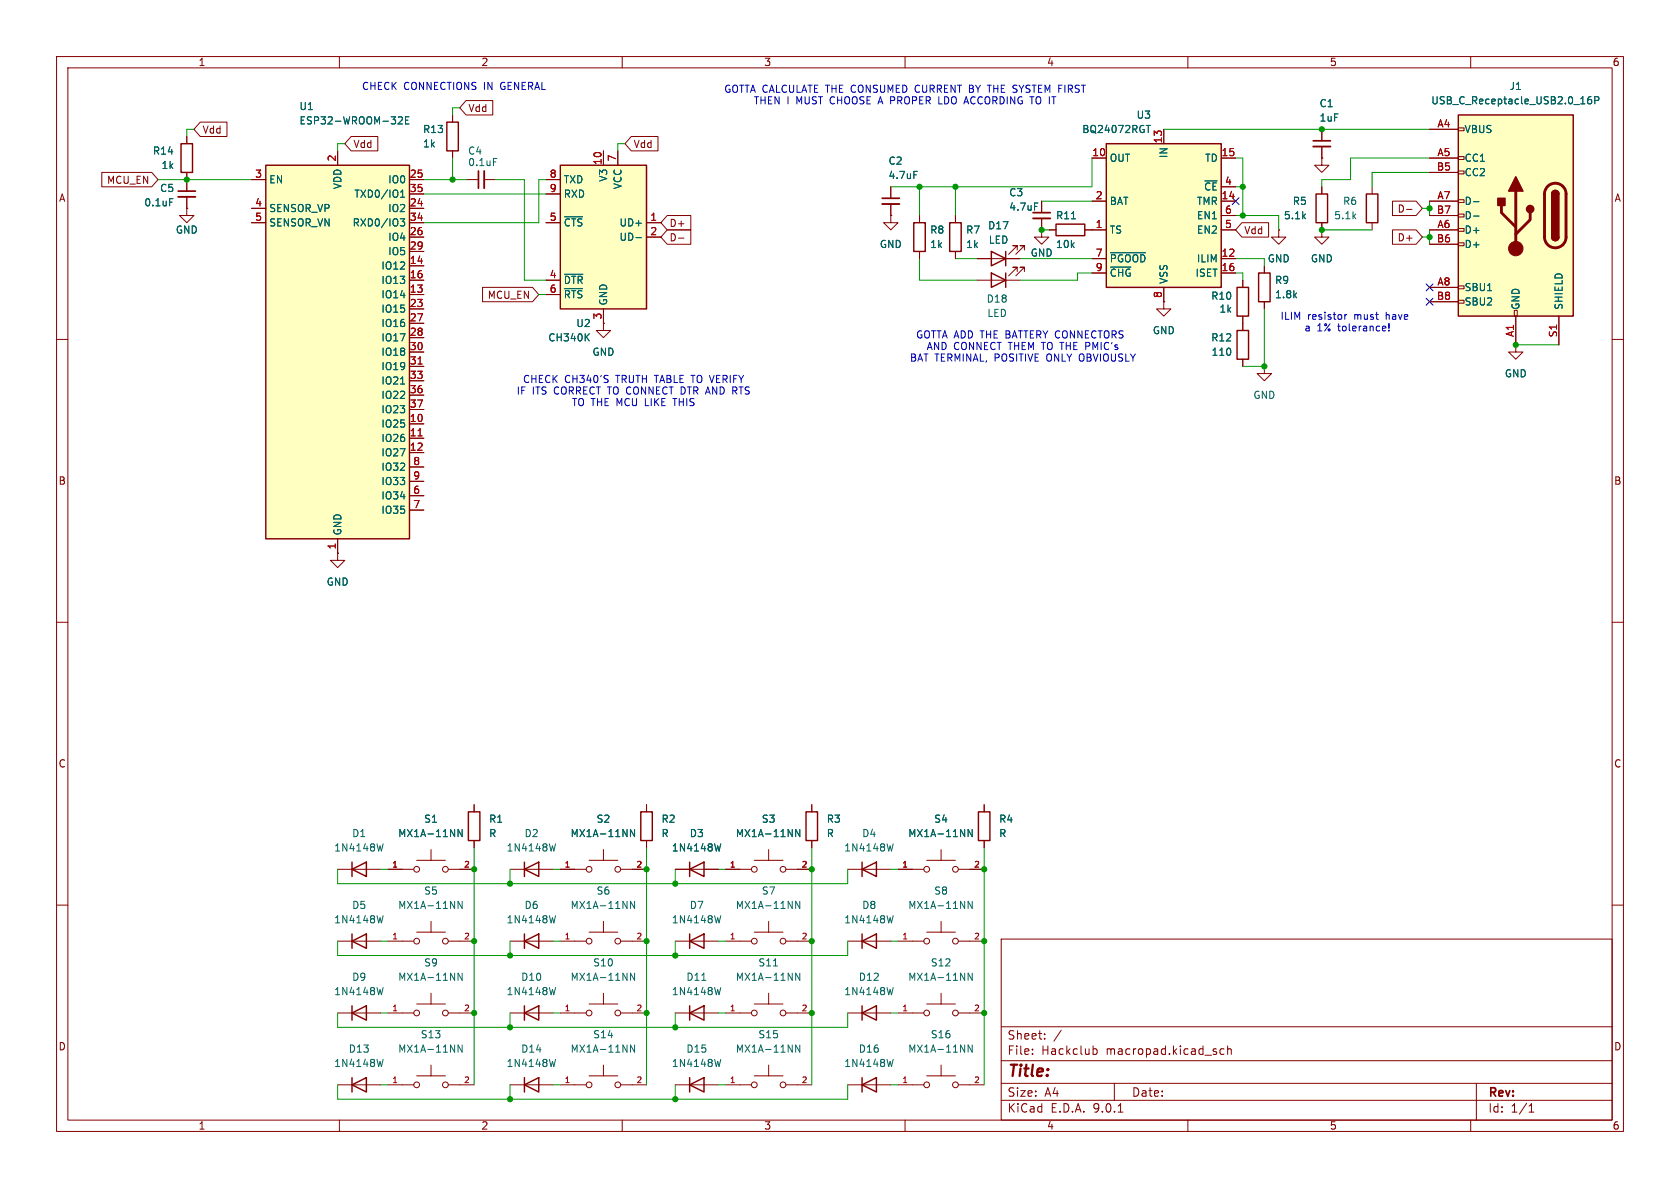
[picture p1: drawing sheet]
<svg xmlns="http://www.w3.org/2000/svg" width="297mm" height="210mm" viewBox="0 0 297 210" stroke-linecap="round" stroke-linejoin="round" font-family="sans-serif">
<g fill="none" stroke="#840000" stroke-width=".18">
<path d="M10 10h277v190h-277zM12 12h273v186h-273zM60 10v2M110 10v2M160 10v2M210 10v2M260 10v2M162.6 38.1v1.3M233.7 27.9v1.3h1.2l-1.2 1.3-1.3-1.3h1.3M233.7 27.9h.1M233.7 22.9v2M233.7 25.9v2"/>
<path d="M233.7 33v1.3M233.7 39.4v1.2M242.6 33v1.3M242.6 39.4v1.2M162.6 44.5v1.2M233.7 40.6v1.3h1.2l-1.2 1.3-1.3-1.3h1.3M233.7 40.6h.1M10 60h2M285 60h2M10 110h2M285 110h2M59.7 153.7h7.6"/>
<path d="M68.6 153.7h4.6M73.7 152.1h5M76.2 150.2v1.9M79.2 153.7h4.6M90.2 153.7h7.6M114.3 142.2v1.3M114.3 148.6v1.3M119.4 153.7h7.6M128.3 153.7h4.5M133.3 152.1h5.1M135.9 150.2v1.9M138.9 153.7h4.6"/>
<path d="M143.5 142.2v1.3M143.5 148.6v1.3M149.9 153.7h7.6M158.7 153.7h4.6M163.8 152.1h5.1M166.4 150.2v1.9M169.4 153.7h4.6M174 142.2v1.3M174 148.6v1.3M10 160h2M59.7 179.1h7.6M59.7 166.4h7.6"/>
<path d="M68.6 179.1h4.6M68.6 166.4h4.6M73.7 177.5h5M73.7 164.8h5M76.2 162.9v1.9M76.2 175.6v1.9M79.2 179.1h4.6M79.2 166.4h4.6M90.2 179.1h7.6M99.1 179.1h4.5M104.1 177.5h5.1M106.7 175.6v1.9"/>
<path d="M109.7 179.1h4.6M119.4 179.1h7.6M119.4 166.4h7.6M128.3 179.1h4.5M128.3 166.4h4.5M133.3 177.5h5.1M133.3 164.8h5.1M135.9 162.9v1.9M135.9 175.6v1.9M138.9 179.1h4.6M138.9 166.4h4.6M149.9 179.1h7.6"/>
<path d="M149.9 166.4h7.6M158.7 179.1h4.6M158.7 166.4h4.6M163.8 177.5h5.1M163.8 164.8h5.1M166.4 162.9v1.9M166.4 175.6v1.9M169.4 179.1h4.6M169.4 166.4h4.6M177 166h108v32h-108zM285 160h2M59.7 191.8h7.6"/>
<path d="M60 198v2M99.1 191.8h4.5M104.1 190.2h5.1M106.7 188.3v1.9M109.7 191.8h4.6M110 198v2M119.4 191.8h7.6M128.3 191.8h4.5M133.3 190.2h5.1M135.9 188.3v1.9M138.9 191.8h4.6M149.9 191.8h7.6"/>
<path d="M158.7 191.8h4.6M160 198v2M163.8 190.2h5.1M166.4 188.3v1.9M169.4 191.8h4.6M177 194.5h108M177 191.5h108M177 187.5h108M177 181.5h108M182.5 186.3v.1M182.5 185.5v.1M184.7 183.6v.1"/>
<path d="M184.7 182.8v.1M187.6 182.1l-1.3 2M193.2 185.5l.5-.1 .3 .3v.4l-.2 .2h-.6M197 191.5v3M197.7 196.6h.8M210 198v2M216.4 185.5l-.4-.1-.3 .3v.4l.1 .2h.6M217 185.5l.2-.1 .4 .1 .1 .9M217 184.9v1.5M260 198v2M261 191.5v6.5M270.3 196.6h.9"/>
<path d="M270.3 195.5l.4-.4v1.5"/>
<circle cx="73.7" cy="153.7" r=".51"/>
<circle cx="78.7" cy="153.7" r=".51"/>
<circle cx="133.4" cy="153.7" r=".51"/>
<circle cx="138.4" cy="153.7" r=".51"/>
<circle cx="163.8" cy="153.7" r=".51"/>
<circle cx="168.9" cy="153.7" r=".51"/>
<circle cx="73.7" cy="179.1" r=".51"/>
<circle cx="73.7" cy="166.4" r=".51"/>
<circle cx="78.7" cy="179.1" r=".51"/>
<circle cx="78.7" cy="166.4" r=".51"/>
<circle cx="104.1" cy="179.1" r=".51"/>
<circle cx="109.2" cy="179.1" r=".51"/>
<circle cx="133.4" cy="166.4" r=".51"/>
<circle cx="133.4" cy="179.1" r=".51"/>
<circle cx="138.4" cy="166.4" r=".51"/>
<circle cx="138.4" cy="179.1" r=".51"/>
<circle cx="163.8" cy="179.1" r=".51"/>
<circle cx="163.8" cy="166.4" r=".51"/>
<circle cx="168.9" cy="166.4" r=".51"/>
<circle cx="168.9" cy="179.1" r=".51"/>
<circle cx="104.1" cy="191.8" r=".51"/>
<circle cx="109.2" cy="191.8" r=".51"/>
<circle cx="133.3" cy="191.8" r=".51"/>
<circle cx="138.4" cy="191.8" r=".51"/>
<circle cx="163.8" cy="191.8" r=".51"/>
<circle cx="168.9" cy="191.8" r=".51"/>
</g>
<g fill="none" stroke="#840000" stroke-width=".25">
<path d="M161.5 39.4h2.1v5.1h-2.1zM232.7 34.3h2v5.1h-2zM241.6 34.3h2v5.1h-2zM62.2 153.7l2.6-1.3v2.5zM62.2 152.4v2.5M92.7 153.7l2.5-1.3v2.5zM92.7 152.4v2.5M113.3 143.5h2v5.1h-2zM121.9 153.7l2.6-1.3v2.5zM121.9 152.4v2.5M142.5 143.5h2v5.1h-2zM152.4 153.7l2.5-1.3v2.5z"/>
<path d="M152.4 152.4v2.5M173 143.5h2v5.1h-2zM62.2 179.1l2.6-1.3v2.5zM62.2 166.4l2.6-1.3v2.5zM62.2 165.1v2.5M62.2 177.8v2.5M92.7 179.1l2.5-1.3v2.5zM92.7 177.8v2.5M121.9 166.4l2.6-1.3v2.5zM121.9 179.1l2.6-1.3v2.5zM121.9 165.1v2.5M121.9 177.8v2.5"/>
<path d="M152.4 166.4l2.5-1.3v2.5zM152.4 179.1l2.5-1.3v2.5zM152.4 165.1v2.5M152.4 177.8v2.5M62.2 191.8l2.6-1.3v2.5zM62.2 190.5v2.5M121.9 191.8l2.6-1.3v2.5zM121.9 190.5v2.5M152.4 191.8l2.5-1.3v2.5zM152.4 190.5v2.5"/>
</g>
<g fill="none" stroke="#006464" stroke-width=".18">
<path d="M67.7 149.2l-.3 1.2M81.7 146.6v1.3l-.7-1.3v1.3M81.7 159.3v1.3l-.7-1.3v1.3M98.2 149.2l-.3 1.2M127.4 149.2l-.3 1.2M141.4 146.6v1.3l-.7-1.3v1.3M141.4 159.3v1.3l-.7-1.3v1.3M157.9 149.2l-.3 1.2M171.9 146.6v1.3l-.8-1.3v1.3M171.9 159.3v1.3l-.8-1.3v1.3M67.7 174.6l-.3 1.2M67.7 161.9l-.3 1.2"/>
<path d="M81.7 172v1.3l-.7-1.3v1.3M98.2 174.6l-.3 1.2M112.2 172v1.3l-.7-1.3v1.3M124.1 173.3h.7M127.4 161.9l-.3 1.2M127.4 174.6l-.3 1.2M136.7 170.8h.8M141.4 172v1.3l-.7-1.3v1.3M157.9 161.9l-.3 1.2M157.9 174.6l-.3 1.2M171.9 172v1.3l-.8-1.3v1.3M67.7 187.3l-.3 1.2"/>
<path d="M112.2 184.7v1.3l-.7-1.3v1.3M127.4 187.3l-.3 1.2M141.4 184.7v1.3l-.7-1.3v1.3M157.9 187.3l-.3 1.2M171.9 184.7v1.3l-.8-1.3v1.3"/>
</g>
<path d="M232.2 24.9h3" fill="none" stroke="#840000" stroke-width=".3"/>
<path d="M232.2 25.9h3" fill="none" stroke="#840000" stroke-width=".33"/>
<path d="M99.1 29.2h15.2v25.4h-15.2z" fill="#ffffc2"/>
<path d="M99.1 29.2h15.2v25.4h-15.2z" fill="none" stroke="#840000" stroke-width=".25"/>
<g fill="none" stroke="#840000" stroke-width=".18">
<path d="M96.5 39.4h2.6M96.5 31.8h2.6M96.5 34.3h2.6M106.7 26.7v2.5M109.2 26.7v2.5M114.3 39.4h2.5M96.5 49.5h2.6M96.5 52.1h2.6M106.7 54.6v2.6M114.3 41.9h2.5M99.1 153.7h4.5M104.1 152.1h5.1"/>
<path d="M106.7 150.2v1.9M109.7 153.7h4.6M68.6 191.8h4.6M73.7 190.2h5M76.2 188.3v1.9M79.2 191.8h4.6"/>
<circle cx="104.1" cy="153.7" r=".51"/>
<circle cx="109.2" cy="153.7" r=".51"/>
<circle cx="73.7" cy="191.8" r=".51"/>
<circle cx="78.7" cy="191.8" r=".51"/>
</g>
<path d="M99.8 38.3h3.2M99.8 48.5h3.2M99.8 51h3.2M103.6 59.5l.6 .8M104.2 59l-.7 .7M112.4 42h1M112.2 146.6v1.3l-.7-1.3v1.3M81.7 184.7v1.3l-.7-1.3v1.3" fill="none" stroke="#006464" stroke-width=".18"/>
<path d="M257.8 20.3h20.3v35.6h-20.3z" fill="#ffffc2"/>
<g fill="none" stroke="#840000" stroke-width=".18">
<path d="M80 20.3v1.3M80 26.7v1.2M82.5 31.8h2.1M85.6 31.8h2M252.7 22.9h5.1M252.7 27.9h5.1M252.7 30.5h5.1M252.7 35.6h5.1M252.7 38.1h5.1M257.8 22.6h1v.5h-1zM257.8 27.7h1v.5h-1zM257.8 30.2h1v.5h-1z"/>
<path d="M257.8 35.3h1v.5h-1zM257.8 37.8h1v.6h-1zM252.7 40.6h5.1M252.7 43.2h5.1M252.7 50.8h5.1M252.7 53.3h5.1M257.8 40.4h1v.5h-1zM257.8 42.9h1v.5h-1zM257.8 50.5h1v.6h-1zM257.8 53.1h1v.5h-1zM267.7 54.9h.5v1h-.5zM268 55.9v5.1"/>
<path d="M275.6 55.9v5.1M268 61v1.2h1.2l-1.2 1.3-1.3-1.3h1.3M268 61h.1M83.8 142.2v1.3M83.8 148.6v1.3M90.2 166.4h7.6M99.1 166.4h4.5M104.1 164.8h5.1M106.7 162.9v1.9M109.7 166.4h4.6M90.2 191.8h7.6"/>
<circle cx="104.1" cy="166.4" r=".51"/>
<circle cx="109.2" cy="166.4" r=".51"/>
</g>
<path d="M79 21.6h2v5.1h-2zM257.8 20.3h20.3v35.6h-20.3zM274.3 34.3a.64 .64 0 0 1 .7-.6 .64 .64 0 0 1 .6 .6M274.3 41.9a.64 .64 0 0 0 .7 .6 .64 .64 0 0 0 .6-.6M82.8 143.5h2v5.1h-2zM92.7 166.4l2.5-1.3v2.5zM92.7 165.1v2.5M92.7 191.8l2.5-1.3v2.5zM92.7 190.5v2.5" fill="none" stroke="#840000" stroke-width=".25"/>
<path d="M265.4 36.3v1.3l2.6 2.5M268 33.8v10.1M270.5 37.6v1.3l-2.5 2.5M273.6 33a1.91 1.91 0 0 1 2.1-.5 1.91 1.91 0 0 1 1.2 1.8v7.6a1.91 1.91 0 0 1-1.9 1.9 1.91 1.91 0 0 1-2-1.9l.1-7.8 .1-.6z" fill="none" stroke="#840000" stroke-width=".51"/>
<g fill="#840000" stroke="#840000" stroke-width=".25">
<path d="M274.3 34.3h1.3v7.6h-1.3z"/>
<path d="M274.5 33.8a.64 .64 0 0 1 .7-.1 .64 .64 0 0 1 .4 .6h-1.3z"/>
<path d="M274.3 41.9h1.3a.64 .64 0 0 1-.6 .6 .64 .64 0 0 1-.7-.6z"/>
<path d="M268 31.2l1.2 2.6h-2.5z"/>
<path d="M264.8 35.1h1.3v1.2h-1.3z"/>
<circle cx="270.5" cy="37" r=".63"/>
</g>
<circle cx="268" cy="43.9" r="1.27" fill="#840000" stroke="#840000" stroke-width=".18"/>
<path d="M281.3 17.1l-.4 .1a.86 .86 0 0 0 0 1.2l.4-.2 .1-.4-.2-.2h-.4l-.1 .2M281.9 17.8l.6-.1 .2-.2-.1-.3-.7-.1v1.3M87.2 28h.6M260.5 35.7h1M260.5 38.2h1M112.2 159.3v1.3l-.7-1.3v1.3M98.2 161.9l-.3 1.2M98.2 187.3l-.3 1.2" fill="none" stroke="#006464" stroke-width=".18"/>
<path d="M84.6 30.2v3.1" fill="none" stroke="#840000" stroke-width=".3"/>
<path d="M85.6 30.2v3.1" fill="none" stroke="#840000" stroke-width=".33"/>
<path d="M47 29.2h25.4v66.1h-25.4z" fill="#ffffc2"/>
<path d="M32 25.4h2v5.1h-2zM47 29.2h25.4v66.1h-25.4z" fill="none" stroke="#840000" stroke-width=".25"/>
<g fill="none" stroke="#840000" stroke-width=".18">
<path d="M33 36.8v1.3h1.3l-1.3 1.3-1.3-1.3h1.3M33 36.8h.1M33 24.1v1.3M33 30.5v3.3M33 34.8v2M44.4 31.8h2.6M44.4 36.8h2.6M44.4 39.4h2.6M59.7 26.7v2.5M72.4 31.8h2.5M72.4 36.8h2.5M72.4 39.4h2.5"/>
<path d="M72.4 34.3h2.5M72.4 41.9h2.5M72.4 44.5h2.5M72.4 47h2.5M72.4 49.5h2.5M72.4 52.1h2.5M72.4 54.6h2.5M72.4 57.2h2.5M72.4 59.7h2.5M72.4 62.2h2.5M72.4 64.8h2.5M72.4 67.3h2.5"/>
<path d="M72.4 69.9h2.5M72.4 72.4h2.5M72.4 74.9h2.5M72.4 77.5h2.5M59.7 97.8v1.3h1.3l-1.3 1.2-1.3-1.2h1.3M59.7 97.8h.1M59.7 95.3v2.5M72.4 80h2.5M72.4 82.6h2.5M72.4 85.1h2.5M72.4 87.6h2.5M72.4 90.2h2.5"/>
</g>
<path d="M30 35.1h.6M70.4 20.8l.5-.2 .2 .4-.7 .9h.7M70.8 38.7h.7l-.4 .5 .4 .1v.5l-.2 .1h-.5M70.8 34.9h.7M70.8 34l.4-.4v1.3M71.7 21.3h.4M72.3 20.6h-.6v1.3h.6M70.8 67.9h.7" fill="none" stroke="#006464" stroke-width=".18"/>
<path d="M73.9 64.4h.7M73.9 77.1h.7" fill="none" stroke="#a90000" stroke-width=".18"/>
<path d="M31.5 33.8h3" fill="none" stroke="#840000" stroke-width=".3"/>
<path d="M31.5 34.8h3" fill="none" stroke="#840000" stroke-width=".33"/>
<path d="M195.6 25.4h20.3v25.4h-20.3z" fill="#ffffc2"/>
<path d="M167.9 39.4h2v5.1h-2zM186.7 39.6h5.1v2.1h-5.1zM195.6 25.4h20.3v25.4h-20.3zM175.3 44.5l2.5 1.2-2.5 1.3zM175.3 48.3l2.5 1.2-2.5 1.3zM177.8 44.5v2.5M177.8 48.3v2.5M218.7 50.8h2v5.1h-2zM218.7 58.4h2v5.1h-2zM222.5 48.3h2v5h-2z" fill="none" stroke="#840000" stroke-width=".25"/>
<g fill="none" stroke="#840000" stroke-width=".18">
<path d="M82.4 17.8h4.7v2.5h-4.7l-1.1-1.2zM18 30.5h8.8l1.1 1.3-1.1 1.2h-8.8zM33 36.8h.1M33 24.1v1.3M33 30.5v3.3M33 34.8v2M35.4 21.6h4.7v2.5h-4.7l-1.1-1.2zM44.4 31.8h2.6M44.4 36.8h2.6M44.4 39.4h2.6M59.7 26.7v2.5M62.1 24.1h4.7v2.6h-4.7l-1.1-1.3z"/>
<path d="M72.4 31.8h2.5M72.4 36.8h2.5M72.4 39.4h2.5M72.4 34.3h2.5M80 20.3v1.3M80 26.7v1.2M96.5 31.8h2.6M96.5 39.4h2.6M96.5 34.3h2.6M106.7 26.7v2.5M109.2 26.7v2.5M111.6 24.1h4.7v2.6h-4.7l-1.1-1.3z"/>
<path d="M114.3 39.4h2.5M118 38.1h4.1v2.5h-4.1l-1.2-1.2zM157.5 38.1v1.3h1.2l-1.2 1.2-1.3-1.2h1.3M157.5 38.1h.1M157.5 33v2.1M157.5 36.1v2M162.6 38.1v1.3M168.9 38.1v1.3M184.1 35.6v2M184.1 38.6v2M193 27.9h2.6M193 35.6h2.6"/>
<path d="M205.7 22.9v2.5M215.9 27.9h2.5M215.9 33h2.5M215.9 35.6h2.5M215.9 38.1h2.5M219.6 39.4h4.7v2.5h-4.7l-1.2-1.3zM233.7 27.9h.1M233.7 22.9v2M233.7 25.9v2M233.7 33v1.3M233.7 39.4v1.2M246.2 35.6h4.1l1.2 1.2-1.2 1.3h-4.1z"/>
<path d="M248.7 37h.9M252.7 27.9h5.1M252.7 35.6h5.1M252.7 38.1h5.1M252.7 22.9h5.1M252.7 30.5h5.1M72.4 49.5h2.5M72.4 41.9h2.5M72.4 44.5h2.5M72.4 47h2.5M72.4 52.1h2.5M72.4 54.6h2.5"/>
<path d="M72.4 57.2h2.5M72.4 59.7h2.5M85.3 50.8h8.8l1.1 1.3-1.1 1.2h-8.8zM96.5 49.5h2.6M96.5 52.1h2.6M106.7 57.2v1.2h1.2l-1.2 1.3-1.3-1.3h1.3M106.7 57.2h.1M106.7 54.6v2.6M114.3 41.9h2.5M118 40.6h4.1v2.6h-4.1l-1.2-1.3zM119.9 42.1h1M162.6 44.5v1.2"/>
<path d="M168.9 44.5v1.2M172.7 45.7h7.6M172.7 49.5h7.6M179.8 44.2v-.8h-.7h.7l-1.5 1.6M179.8 48v-.8h-.7h.7l-1.5 1.6M181.1 44.2v-.8h-.8h.8l-1.5 1.6M181.1 48v-.8h-.8h.8l-1.5 1.6M184.1 40.6v1.3h1.3l-1.3 1.3-1.2-1.3h1.2M184.1 40.6h.1M185.4 40.6h1.3M191.8 40.6h3.8M193 45.7h2.6"/>
<path d="M193 48.3h2.6M205.7 53.3v1.3h1.3l-1.3 1.3-1.2-1.3h1.2M205.7 53.3h.1M205.7 50.8v2.5M215.9 40.6h2.5M215.9 45.7h2.5M215.9 48.3h2.5M219.7 49.5v1.3M219.7 55.9v2.5M223.5 47v1.3M223.5 53.3v1.3M226.1 40.6v1.3h1.2l-1.2 1.3-1.3-1.3h1.3"/>
<path d="M226.1 40.6h.1M233.7 40.6h.1M246.2 40.6h4.1l1.2 1.3-1.2 1.3h-4.1zM252.7 40.6h5.1M252.7 43.2h5.1M252.7 50.8h5.1M252.7 53.3h5.1M268 55.9v5.1M275.6 55.9v5.1M72.4 62.2h2.5M72.4 64.8h2.5M72.4 67.3h2.5"/>
<path d="M72.4 69.9h2.5M72.4 72.4h2.5M72.4 74.9h2.5M72.4 77.5h2.5M219.7 63.5v1.3M223.5 64.8v1.2h1.3l-1.3 1.3-1.3-1.3h1.3M223.5 64.8h.1M268 61h.1M59.7 97.8h.1M59.7 95.3v2.5M72.4 80h2.5M72.4 82.6h2.5"/>
<path d="M72.4 85.1h2.5M72.4 87.6h2.5M72.4 90.2h2.5M68.6 153.7h2.5M81.3 153.7h2.5M83.8 142.2v1.3M83.8 148.6v1.3M99.1 153.7h2.5M111.8 153.7h2.5M114.3 142.2v1.3M114.3 148.6v1.3M119.4 153.7h2.5"/>
<path d="M124.5 153.7h2.5M128.3 153.7h2.5M141 153.7h2.5M143.5 142.2v1.3M143.5 148.6v1.3M158.7 153.7h2.6M171.4 153.7h2.6M174 142.2v1.3M174 148.6v1.3"/>
</g>
<g fill="none" stroke="#006464" stroke-width=".18">
<path d="M281.3 17.1l-.4 .1a.86 .86 0 0 0 0 1.2l.4-.2 .1-.4-.2-.2h-.4l-.1 .2M281.9 17.8l.6-.1 .2-.2-.1-.3-.7-.1v1.3M30 35.1h.6M70.4 20.8l.5-.2 .2 .4-.7 .9h.7M70.8 38.7h.7l-.4 .5 .4 .1v.5l-.2 .1h-.5M70.8 34l.4-.4v1.3M70.8 34.9h.7M71.7 21.3h.4M72.3 20.6h-.6v1.3h.6M99.8 38.3h3.2M161.6 30.3h.6M182.9 35.9h.6"/>
<path d="M189.4 38.7h.7M202.6 22.2h.8M260.5 35.7h1M260.5 38.2h1M99.8 48.5h3.2M99.8 51h3.2M103.6 59.5l.6 .8M104.2 59l-.7 .7M112.4 42h1M196.3 44.7h6.2M196.3 47.2h3.6M70.8 67.9h.7"/>
<path d="M81.7 146.6v1.3l-.7-1.3v1.3M112.2 146.6v1.3l-.7-1.3v1.3M127.4 149.2l-.3 1.2M141.4 146.6v1.3l-.7-1.3v1.3M171.9 146.6v1.3l-.8-1.3v1.3"/>
</g>
<path d="M156 35.1h3M182.6 37.6h3.1" fill="none" stroke="#840000" stroke-width=".3"/>
<path d="M156 36.1h3M182.6 38.6h3.1" fill="none" stroke="#840000" stroke-width=".33"/>
<g fill="none" stroke="#009600" stroke-width=".18">
<path d="M81.3 19.1h-1.3v1.2M27.9 31.8h16.5M34.3 22.9h-1.3v1.2M61 25.4h-1.3v1.3M74.9 31.8h7.6M74.9 34.3h21.6M80 27.9v3.9M87.6 31.8h5.1v17.7h3.8M96.5 31.8h-1.3v7.6h-20.3M110.5 25.4h-1.3v1.3M162.6 33v5.1M168.9 33v5.1"/>
<path d="M184.1 35.6h8.9M193 27.9v5.1h-35.5M205.7 22.9h47M218.4 27.9h1.3v10.2M218.4 38.1h7.7v2.5M218.4 33h1.3M251.5 36.8h1.2M252.7 27.9h-13.9v3.9h-5.1v1.2M252.7 35.6v2.5M252.7 30.5h-10.1v2.5M95.2 52.1h1.3M162.6 45.7v3.8h10.1"/>
<path d="M168.9 45.7h3.8M180.3 45.7h12.7M184.1 40.6h1.3M193 48.3h-2.5v1.2h-10.2M218.4 48.3h1.3v1.2M218.4 45.7h5.1M223.5 54.6v10.2h-3.8M233.7 40.6h8.9M251.5 41.9h1.2M252.7 40.6v2.6M268 61h7.6M59.7 153.7v2.5h90.2v-2.5"/>
<path d="M67.3 153.7h1.3M83.8 149.9v41.9M90.2 153.7v2.5M97.8 153.7h1.3M114.3 149.9v41.9M119.4 153.7v2.5M127 153.7h1.3M143.5 149.9v41.9M157.5 153.7h1.2M174 149.9v41.9M59.7 166.4v2.5h90.2v-2.5M59.7 179.1v2.5h90.2v-2.5"/>
<path d="M67.3 166.4h1.3M67.3 179.1h1.3M90.2 166.4v2.5M90.2 179.1v2.5M97.8 166.4h1.3M97.8 179.1h1.3M119.4 166.4v2.5M119.4 179.1v2.5M127 166.4h1.3M127 179.1h1.3M157.5 166.4h1.2M157.5 179.1h1.2"/>
<path d="M59.7 191.8v2.5h90.2v-2.5M67.3 191.8h1.3M90.2 191.8v2.5M97.8 191.8h1.3M119.4 191.8v2.5M127 191.8h1.3M157.5 191.8h1.2"/>
</g>
<path d="M217.8 35l1.2 1.2M219 35l-1.2 1.2M252.1 52.7l1.2 1.2M252.1 50.2l1.2 1.2M253.3 52.7l-1.2 1.2M253.3 50.2l-1.2 1.2" fill="none" stroke="#000084" stroke-width=".18"/>
<path d="M166 18.4h.6M237.7 55.6v.9M238.1 55.6l-.4 .3M245.5 57.3v.7M245.5 58.4v.1M245.5 57.2v.8M245.6 57.3l-.1 .7M107.3 67l.2 .3-.2 .3M107.3 66.4h.2" fill="none" stroke="#0000c2" stroke-width=".18"/>
<path d="M73.9 64.4h.7M73.9 77.1h.7" fill="none" stroke="#a90000" stroke-width=".18"/>
<g fill="#009600" stroke="#009600" stroke-width=".18">
<circle cx="174" cy="179.1" r=".46"/>
<circle cx="143.5" cy="179.1" r=".46"/>
<circle cx="143.5" cy="166.4" r=".46"/>
<circle cx="174" cy="166.4" r=".46"/>
<circle cx="174" cy="153.7" r=".46"/>
<circle cx="143.5" cy="153.7" r=".46"/>
<circle cx="252.7" cy="36.8" r=".46"/>
<circle cx="252.7" cy="41.9" r=".46"/>
<circle cx="268" cy="61" r=".46"/>
<circle cx="233.7" cy="40.6" r=".46"/>
<circle cx="233.7" cy="22.9" r=".46"/>
<circle cx="83.8" cy="179.1" r=".46"/>
<circle cx="83.8" cy="166.4" r=".46"/>
<circle cx="83.8" cy="153.7" r=".46"/>
<circle cx="114.3" cy="179.1" r=".46"/>
<circle cx="119.4" cy="156.2" r=".46"/>
<circle cx="90.2" cy="194.3" r=".46"/>
<circle cx="90.2" cy="181.6" r=".46"/>
<circle cx="119.4" cy="181.6" r=".46"/>
<circle cx="119.4" cy="194.3" r=".46"/>
<circle cx="90.2" cy="168.9" r=".46"/>
<circle cx="90.2" cy="156.2" r=".46"/>
<circle cx="119.4" cy="168.9" r=".46"/>
<circle cx="114.3" cy="166.4" r=".46"/>
<circle cx="114.3" cy="153.7" r=".46"/>
<circle cx="80" cy="31.8" r=".46"/>
<circle cx="33" cy="31.8" r=".46"/>
<circle cx="219.7" cy="38.1" r=".46"/>
<circle cx="219.7" cy="33" r=".46"/>
<circle cx="223.5" cy="64.8" r=".46"/>
<circle cx="184.1" cy="40.6" r=".46"/>
<circle cx="168.9" cy="33" r=".46"/>
<circle cx="162.6" cy="33" r=".46"/>
</g>
<text font-size="2.8" fill="#840000" x="178" y="190.9">Title:</text>
<g font-size="2.1" fill="#840000">
<text x="178" y="184">Sheet:</text>
<text x="178" y="186.7">File:</text>
<text x="184.1" y="186.7">Hackclub</text>
<text x="195.6" y="186.7">macropad.kicad_sch</text>
<text x="178" y="196.9">KiCad</text>
<text x="178" y="194.1">Size:</text>
<text x="184.7" y="194.1">A4</text>
<text x="185.7" y="196.9">E.D.A.</text>
<text x="193.3" y="196.9">9.0.1</text>
<text x="200" y="194.1">Date:</text>
<text x="263" y="194.3">Rev:</text>
<text x="263" y="196.9">Id:</text>
<text x="267.1" y="196.9">1/1</text>
</g>
<g font-size="1.8" fill="#840000">
<text x="35" y="11.9">1</text>
<text x="85" y="11.9">2</text>
<text x="135" y="11.9">3</text>
<text x="185" y="11.9">4</text>
<text x="235" y="11.9">5</text>
<text x="285" y="11.9">6</text>
<text x="35.7" y="23.8">Vdd</text>
<text x="82.7" y="20">Vdd</text>
<text x="62.4" y="26.4">Vdd</text>
<text x="111.9" y="26.4">Vdd</text>
<text x="10.3" y="35.9">A</text>
<text x="18.8" y="32.7">MCU_EN</text>
<text x="285.3" y="35.9">A</text>
<text x="118.3" y="40.3">D+</text>
<text x="219.9" y="41.6">Vdd</text>
<text x="247" y="37.8">D-</text>
<text x="118.3" y="42.9">D-</text>
<text x="247" y="42.9">D+</text>
<text x="86.1" y="53">MCU_EN</text>
<text x="10.3" y="85.9">B</text>
<text x="285.3" y="85.9">B</text>
<text x="10.3" y="135.9">C</text>
<text x="285.3" y="135.9">C</text>
<text x="10.3" y="185.9">D</text>
<text x="285.3" y="185.9">D</text>
<text x="35" y="199.9">1</text>
<text x="85" y="199.9">2</text>
<text x="135" y="199.9">3</text>
<text x="185" y="199.9">4</text>
<text x="235" y="199.9">5</text>
<text x="285" y="199.9">6</text>
</g>
<g font-size="1.8" fill="#0000c2">
<text x="63.9" y="16.1">CHECK</text>
<text x="71.4" y="16.1">CONNECTIONS IN</text>
<text x="88.8" y="16.1">GENERAL</text>
<text x="127.9" y="16.6">GOTTA CALCULATE THE CONSUMED CURRENT BY THE SYSTEM FIRST</text>
<text x="133.2" y="18.7">THEN I</text>
<text x="140.9" y="18.7">MUST CHOOSE A PROPER</text>
<text x="166.8" y="18.7">LDO ACCORDING TO IT</text>
<text x="226.3" y="56.7">ILIM</text>
<text x="230.7" y="58.8">a</text>
<text x="231.1" y="56.7">resistor</text>
<text x="233" y="58.8">1%</text>
<text x="236.9" y="58.8">tolerance!</text>
<text x="239.5" y="56.7">must</text>
<text x="245.3" y="56.7">have</text>
<text x="160.8" y="64.1">BAT TERMINAL, POSITIVE ONLY OBVIOUSLY</text>
<text x="161.8" y="60">GOTTA ADD THE BATTERY CONNECTORS</text>
<text x="163.7" y="62.1">AND CONNECT THEM TO THE PMIC's</text>
<text x="91.2" y="70">IF</text>
<text x="92.3" y="67.9">CHECK</text>
<text x="94.1" y="70">ITS CORRECT TO CONNECT DTR AND RTS</text>
<text x="99.8" y="67.9">CH340'S</text>
<text x="109" y="67.9">TRUTH TABLE TO VERIFY</text>
<text x="101" y="72">TO THE MCU LIKE</text>
<text x="119.5" y="72">THIS</text>
</g>
<g font-size="1.8" fill="#006464">
<text x="266.8" y="16.1">J1</text>
<text x="52.8" y="22.2">ESP32-WROOM-32E</text>
<text x="52.8" y="19.7">U1</text>
<text x="74.7" y="23.7">R13</text>
<text x="191.2" y="23.7">BQ24072RGT</text>
<text x="200.8" y="21.2">U3</text>
<text x="233.2" y="19.2">C1</text>
<text x="233.2" y="21.7">1uF</text>
<text x="252.9" y="18.6">USB_C_Receptacle_USB2.0_16P</text>
<text x="258.8" y="23.7">VBUS</text>
<text x="26.9" y="27.5">R14</text>
<text x="74.7" y="26.3">1k</text>
<text x="82.7" y="27.5">C4</text>
<text x="82.7" y="29.6">0.1uF</text>
<text x="157" y="29.3">C2</text>
<text x="196.1" y="28.8">OUT</text>
<text x="206.6" y="28" transform="rotate(-90 206.6 28)">IN</text>
<text x="213" y="28.8">TD</text>
<text x="258.8" y="28.8">CC1</text>
<text x="28.2" y="34.1">C5</text>
<text x="28.5" y="30.1">1k</text>
<text x="47.5" y="32.6">EN</text>
<text x="60.6" y="33.5" transform="rotate(-90 60.6 33.5)">VDD</text>
<text x="62.5" y="35.2">TXD0/IO1</text>
<text x="68.5" y="32.6">IO0</text>
<text x="99.6" y="32.6">TXD</text>
<text x="99.6" y="35.2">RXD</text>
<text x="107.5" y="32.2" transform="rotate(-90 107.5 32.2)">V3</text>
<text x="110.1" y="33.5" transform="rotate(-90 110.1 33.5)">VCC</text>
<text x="157" y="31.9">4.7uF</text>
<text x="178.3" y="34.9">C3</text>
<text x="212.8" y="33.9">~{CE}</text>
<text x="258.8" y="31.3">CC2</text>
<text x="25.4" y="36.7">0.1uF</text>
<text x="31" y="41.5">GND</text>
<text x="47.5" y="37.7">SENSOR_VP</text>
<text x="47.5" y="40.2">SENSOR_VN</text>
<text x="62.2" y="40.2">RXD0/IO3</text>
<text x="68.5" y="37.7">IO2</text>
<text x="99.6" y="40.2">~{CTS}</text>
<text x="109.4" y="40.2">UD+</text>
<text x="164.3" y="41.5">R8</text>
<text x="170.7" y="41.5">R7</text>
<text x="174.6" y="40.7">D17</text>
<text x="178.3" y="37.4">4.7uF</text>
<text x="186.6" y="39">R11</text>
<text x="196.1" y="36.4">BAT</text>
<text x="196.1" y="41.5">TS</text>
<text x="211.5" y="36.4">TMR</text>
<text x="211.5" y="39">EN1</text>
<text x="211.5" y="41.5">EN2</text>
<text x="226.9" y="39">5.1k</text>
<text x="228.4" y="36.4">R5</text>
<text x="235.8" y="39">5.1k</text>
<text x="237.3" y="36.4">R6</text>
<text x="258.8" y="36.4">D-</text>
<text x="258.8" y="39">D-</text>
<text x="258.8" y="41.5">D+</text>
<text x="67.3" y="47.9">IO12</text>
<text x="68.5" y="42.8">IO4</text>
<text x="68.5" y="45.3">IO5</text>
<text x="109.4" y="42.8">UD-</text>
<text x="155.4" y="44">GND</text>
<text x="164.3" y="44">1k</text>
<text x="170.7" y="44">1k</text>
<text x="174.7" y="43.3">LED</text>
<text x="182.1" y="45.6">GND</text>
<text x="186.6" y="44">10k</text>
<text x="196.1" y="46.6">~{PGOOD}</text>
<text x="211.5" y="46.6">ILIM</text>
<text x="224" y="46.6">GND</text>
<text x="231.6" y="46.6">GND</text>
<text x="258.8" y="44">D+</text>
<text x="67.3" y="50.4">IO13</text>
<text x="67.3" y="52.9">IO14</text>
<text x="99.6" y="50.4">~{DTR}</text>
<text x="99.6" y="52.9">~{RTS}</text>
<text x="174.3" y="53.7">D18</text>
<text x="196.1" y="49.1">~{CHG}</text>
<text x="206.6" y="50.3" transform="rotate(-90 206.6 50.3)">VSS</text>
<text x="211.3" y="49.1">ISET</text>
<text x="214" y="53.2">R10</text>
<text x="225.3" y="50.4">R9</text>
<text x="225.3" y="52.9">1.8k</text>
<text x="258.8" y="51.7">SBU1</text>
<text x="67.3" y="55.5">IO15</text>
<text x="67.3" y="58">IO16</text>
<text x="101.8" y="58">U2</text>
<text x="107.5" y="54.1" transform="rotate(-90 107.5 54.1)">GND</text>
<text x="174.5" y="56.2">LED</text>
<text x="203.7" y="59.3">GND</text>
<text x="215.5" y="55.5">1k</text>
<text x="258.8" y="54.2">SBU2</text>
<text x="268.8" y="54.9" transform="rotate(-90 268.8 54.9)">GND</text>
<text x="276.5" y="54.9" transform="rotate(-90 276.5 54.9)">SHIELD</text>
<text x="67.3" y="60.6">IO17</text>
<text x="67.3" y="63.1">IO18</text>
<text x="67.3" y="65.6">IO19</text>
<text x="96.8" y="60.6">CH340K</text>
<text x="104.6" y="63.1">GND</text>
<text x="214" y="60.6">R12</text>
<text x="214.1" y="63.1">110</text>
<text x="67.3" y="68.2">IO21</text>
<text x="67.3" y="70.7">IO22</text>
<text x="221.5" y="70.7">GND</text>
<text x="265.9" y="66.9">GND</text>
<text x="67.3" y="73.3">IO23</text>
<text x="67.3" y="75.8">IO25</text>
<text x="67.3" y="78.3">IO26</text>
<text x="67.3" y="80.9">IO27</text>
<text x="67.3" y="83.4">IO32</text>
<text x="67.3" y="86">IO33</text>
<text x="67.3" y="88.5">IO34</text>
<text x="60.6" y="94.7" transform="rotate(-90 60.6 94.7)">GND</text>
<text x="67.3" y="91">IO35</text>
<text x="57.7" y="103.7">GND</text>
<text x="62.2" y="148.2">D1</text>
<text x="70.3" y="148.2">MX1A-11NN</text>
<text x="74.9" y="145.6">S1</text>
<text x="86.4" y="145.6">R1</text>
<text x="86.4" y="148.2">R</text>
<text x="92.6" y="148.2">D2</text>
<text x="100.8" y="148.2">MX1A-11NN</text>
<text x="105.4" y="145.6">S2</text>
<text x="116.8" y="145.6">R2</text>
<text x="116.8" y="148.2">R</text>
<text x="121.8" y="148.2">D3</text>
<text x="130" y="148.2">MX1A-11NN</text>
<text x="134.6" y="145.6">S3</text>
<text x="146.1" y="145.6">R3</text>
<text x="146.1" y="148.2">R</text>
<text x="152.3" y="148.2">D4</text>
<text x="160.5" y="148.2">MX1A-11NN</text>
<text x="165.1" y="145.6">S4</text>
<text x="176.5" y="145.6">R4</text>
<text x="176.5" y="148.2">R</text>
<text x="59" y="150.7">1N4148W</text>
<text x="89.5" y="150.7">1N4148W</text>
<text x="118.7" y="150.7">1N4148W</text>
<text x="149.2" y="150.7">1N4148W</text>
<text x="62.2" y="160.9">D5</text>
<text x="70.3" y="160.9">MX1A-11NN</text>
<text x="74.9" y="158.3">S5</text>
<text x="92.6" y="160.9">D6</text>
<text x="100.8" y="160.9">MX1A-11NN</text>
<text x="105.4" y="158.3">S6</text>
<text x="121.8" y="160.9">D7</text>
<text x="130" y="160.9">MX1A-11NN</text>
<text x="134.6" y="158.3">S7</text>
<text x="152.3" y="160.9">D8</text>
<text x="160.5" y="160.9">MX1A-11NN</text>
<text x="165.1" y="158.3">S8</text>
<text x="59" y="163.4">1N4148W</text>
<text x="89.5" y="163.4">1N4148W</text>
<text x="118.7" y="163.4">1N4148W</text>
<text x="149.2" y="163.4">1N4148W</text>
<text x="62.2" y="173.6">D9</text>
<text x="70.3" y="173.6">MX1A-11NN</text>
<text x="74.9" y="171">S9</text>
<text x="92" y="173.6">D10</text>
<text x="100.8" y="173.6">MX1A-11NN</text>
<text x="104.8" y="171">S10</text>
<text x="121.2" y="173.6">D11</text>
<text x="130" y="173.6">MX1A-11NN</text>
<text x="134" y="171">S11</text>
<text x="151.7" y="173.6">D12</text>
<text x="160.5" y="173.6">MX1A-11NN</text>
<text x="164.5" y="171">S12</text>
<text x="59" y="176.1">1N4148W</text>
<text x="89.5" y="176.1">1N4148W</text>
<text x="118.7" y="176.1">1N4148W</text>
<text x="149.2" y="176.1">1N4148W</text>
<text x="74.3" y="183.7">S13</text>
<text x="104.8" y="183.7">S14</text>
<text x="134" y="183.7">S15</text>
<text x="164.5" y="183.7">S16</text>
<text x="59" y="188.8">1N4148W</text>
<text x="61.6" y="186.3">D13</text>
<text x="70.3" y="186.3">MX1A-11NN</text>
<text x="89.5" y="188.8">1N4148W</text>
<text x="92" y="186.3">D14</text>
<text x="100.8" y="186.3">MX1A-11NN</text>
<text x="118.7" y="188.8">1N4148W</text>
<text x="121.2" y="186.3">D15</text>
<text x="130" y="186.3">MX1A-11NN</text>
<text x="149.2" y="188.8">1N4148W</text>
<text x="151.7" y="186.3">D16</text>
<text x="160.5" y="186.3">MX1A-11NN</text>
</g>
<g font-size="1.8" fill="#a90000">
<text x="254" y="22.6">A4</text>
<text x="59.4" y="28.6" transform="rotate(-90 59.4 28.6)">2</text>
<text x="106.4" y="29.3" transform="rotate(-90 106.4 29.3)">10</text>
<text x="109" y="28.6" transform="rotate(-90 109 28.6)">7</text>
<text x="193" y="27.7">10</text>
<text x="205.5" y="25.4" transform="rotate(-90 205.5 25.4)">13</text>
<text x="215.9" y="27.7">15</text>
<text x="254" y="27.7">A5</text>
<text x="45" y="31.5">3</text>
<text x="72.3" y="31.5">25</text>
<text x="72.3" y="34">35</text>
<text x="97.1" y="31.5">8</text>
<text x="97.1" y="34">9</text>
<text x="193.6" y="35.3">2</text>
<text x="215.9" y="35.3">14</text>
<text x="216.5" y="32.8">4</text>
<text x="253.9" y="30.2">B5</text>
<text x="254" y="35.3">A7</text>
<text x="45" y="36.6">4</text>
<text x="45" y="39.1">5</text>
<text x="72.3" y="36.6">24</text>
<text x="72.3" y="39.1">34</text>
<text x="72.3" y="41.7">26</text>
<text x="97.1" y="39.1">5</text>
<text x="114.9" y="39.1">1</text>
<text x="114.9" y="41.7">2</text>
<text x="193.6" y="40.4">1</text>
<text x="216.5" y="37.8">6</text>
<text x="216.5" y="40.4">5</text>
<text x="253.9" y="37.8">B7</text>
<text x="254" y="40.4">A6</text>
<text x="72.3" y="44.2">29</text>
<text x="72.3" y="46.7">14</text>
<text x="193.6" y="45.5">7</text>
<text x="215.9" y="45.5">12</text>
<text x="253.9" y="42.9">B6</text>
<text x="72.3" y="49.3">16</text>
<text x="72.3" y="51.8">13</text>
<text x="97.1" y="49.3">4</text>
<text x="97.1" y="51.8">6</text>
<text x="193.6" y="48">9</text>
<text x="205.5" y="52.8" transform="rotate(-90 205.5 52.8)">8</text>
<text x="215.9" y="48">16</text>
<text x="253.9" y="53.1">B8</text>
<text x="254" y="50.5">A8</text>
<text x="72.3" y="54.4">23</text>
<text x="72.3" y="56.9">27</text>
<text x="72.3" y="59.4">28</text>
<text x="106.4" y="56.6" transform="rotate(-90 106.4 56.6)">3</text>
<text x="267.7" y="59.7" transform="rotate(-90 267.7 59.7)">A1</text>
<text x="275.3" y="59.7" transform="rotate(-90 275.3 59.7)">S1</text>
<text x="72.3" y="62">30</text>
<text x="72.3" y="64.5">31</text>
<text x="72.3" y="67.1">33</text>
<text x="72.3" y="69.6">36</text>
<text x="72.3" y="72.1">37</text>
<text x="72.3" y="74.7">10</text>
<text x="72.3" y="77.2">11</text>
<text x="72.3" y="79.8">12</text>
<text x="73" y="82.3">8</text>
<text x="73" y="84.8">9</text>
<text x="73" y="87.4">6</text>
<text x="73" y="89.9">7</text>
<text x="59.4" y="97.2" transform="rotate(-90 59.4 97.2)">1</text>
</g>
<g font-size="1.4" fill="#a90000">
<text x="69.2" y="153.4">1</text>
<text x="81.9" y="153.4">2</text>
<text x="99.7" y="153.4">1</text>
<text x="112.4" y="153.4">2</text>
<text x="128.9" y="153.4">1</text>
<text x="141.6" y="153.4">2</text>
<text x="159.4" y="153.4">1</text>
<text x="172.1" y="153.4">2</text>
<text x="69.2" y="166.1">1</text>
<text x="81.9" y="166.1">2</text>
<text x="99.7" y="166.1">1</text>
<text x="112.4" y="166.1">2</text>
<text x="128.9" y="166.1">1</text>
<text x="141.6" y="166.1">2</text>
<text x="159.4" y="166.1">1</text>
<text x="172.1" y="166.1">2</text>
<text x="69.2" y="178.8">1</text>
<text x="81.9" y="178.8">2</text>
<text x="99.7" y="178.8">1</text>
<text x="112.4" y="178.8">2</text>
<text x="128.9" y="178.8">1</text>
<text x="141.6" y="178.8">2</text>
<text x="159.4" y="178.8">1</text>
<text x="172.1" y="178.8">2</text>
<text x="69.2" y="191.5">1</text>
<text x="81.9" y="191.5">2</text>
<text x="99.7" y="191.5">1</text>
<text x="112.4" y="191.5">2</text>
<text x="128.9" y="191.5">1</text>
<text x="141.6" y="191.5">2</text>
<text x="159.4" y="191.5">1</text>
<text x="172.1" y="191.5">2</text>
</g>
</svg>
